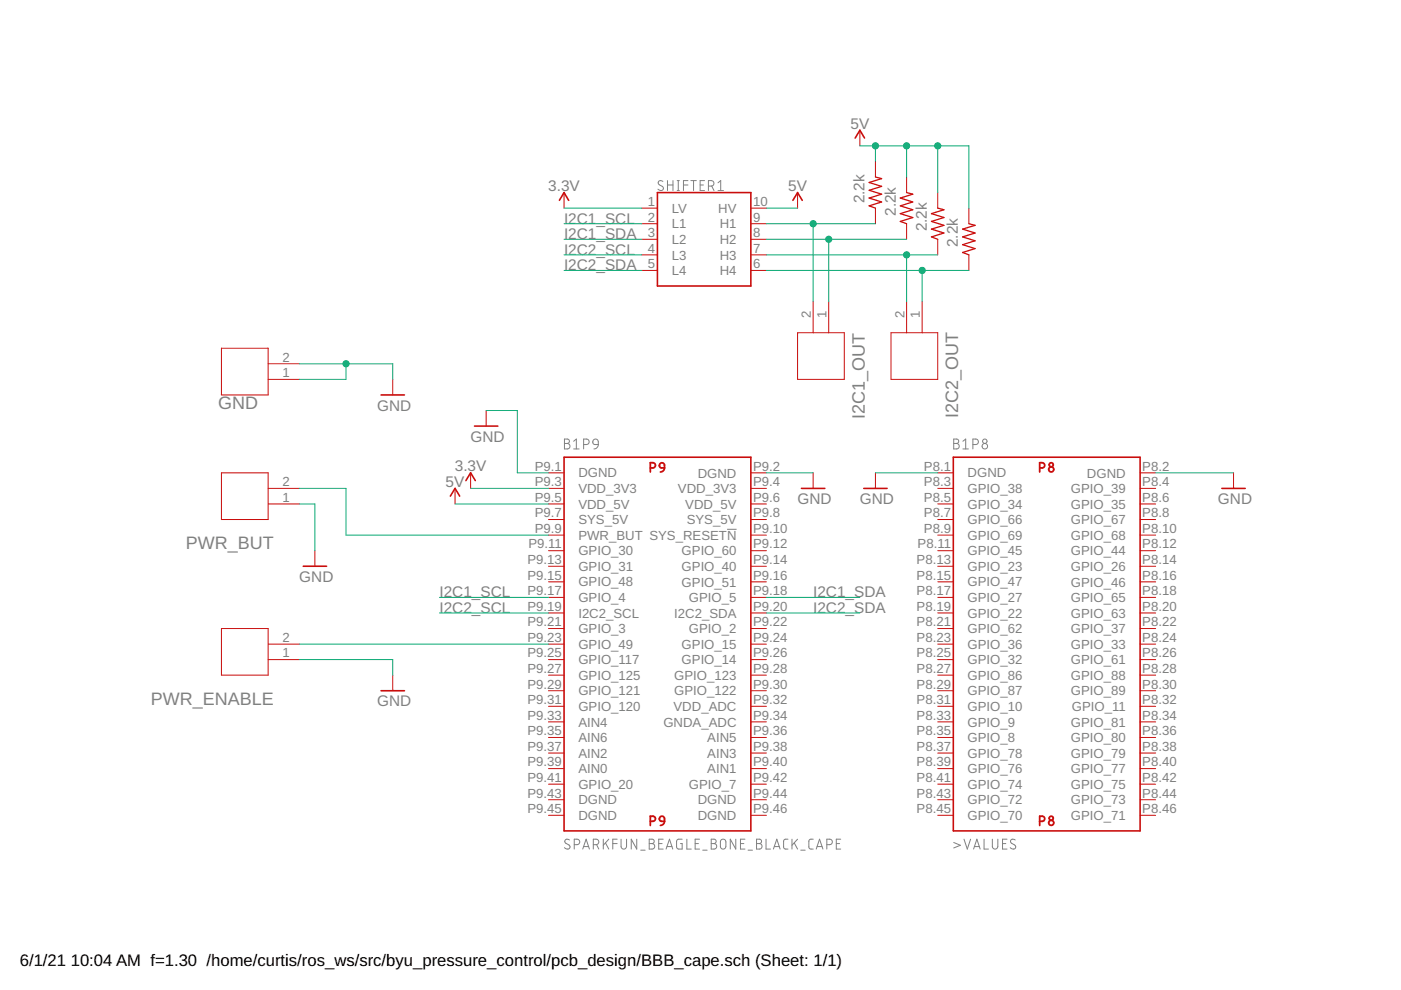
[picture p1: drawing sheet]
<svg xmlns="http://www.w3.org/2000/svg" width="297mm" height="210mm" viewBox="0 0 297 210" stroke-linecap="round" stroke-linejoin="round" font-family="sans-serif">
<g fill="none" stroke="#808080" stroke-width=".21">
<path d="M140.5 38.5a.53 .53 0 0 0-.8-.1 .53 .53 0 0 0 .1 .8l.6 .3a.53 .53 0 0 1 .1 .8 .53 .53 0 0 1-.8 0l-.2-.2M141.5 38.3v2.1M141.5 39.2h1.2M142.7 38.3v2.1M143.6 38.3h.4M143.8 38.3v2.1M144.9 39.2h1M145.9 38.3h-1v2.1M146.5 38.3h1.1M147 38.3v2.1M148.4 39.2h.7M149.4 38.3h-1v2.1h1"/>
<path d="M150.2 39.5h.6a.58 .58 0 0 0 .6-.6 .58 .58 0 0 0-.6-.6h-.6v2.1M150.9 39.5l.5 .9M152.2 38.8l.6-.5v2.1M143.6 40.4h.4M152.2 40.4h1.2M119.7 93.1h.6a.47 .47 0 0 1 .4 .5 .47 .47 0 0 1-.4 .4 .58 .58 0 0 1 .5 .6 .58 .58 0 0 1-.5 .6h-.6zM119.7 94h.6M121.6 95.2h1.2M121.6 93.6l.6-.5v2.1M123.7 94.3h.6a.58 .58 0 0 0 .6-.6 .58 .58 0 0 0-.6-.6h-.6v2.1M125.8 93.3l.4-.2 .5 .2 .2 1-1.1-.2-.1-.3zM126.9 94.3l-.3 .6-.7 .3"/>
<path d="M202.2 93.1h.6a.47 .47 0 0 1 .5 .5 .47 .47 0 0 1-.5 .4 .58 .58 0 0 1 .6 .6 .58 .58 0 0 1-.6 .6h-.6zM202.2 94h.6M204.2 95.2h1.1M204.2 93.6l.5-.5v2.1M206.3 94.3h.6a.58 .58 0 0 0 .5-.6 .58 .58 0 0 0-.5-.6h-.6v2.1M154.2 112.2h2M120.7 178.1a.52 .52 0 0 0-.8-.1 .52 .52 0 0 0 .1 .8l.6 .4a.49 .49 0 0 1 .2 .6 .49 .49 0 0 1-.7 .2l-.4-.3M121.8 179.1h.5a.58 .58 0 0 0 .6-.6 .58 .58 0 0 0-.6-.6h-.5v2.1M123.7 179.5h1.1M125.8 179.1h.6a.58 .58 0 0 0 .6-.6 .58 .58 0 0 0-.6-.6h-.6v2.1M126.5 179.1l.5 .9M127.9 177.9v2.1"/>
<path d="M128.4 178.7l.7 1.3M129.1 177.9l-1.2 1.3M129.9 178.9h1M130.9 177.9h-1v2.1M131.7 177.9v1.6a.58 .58 0 0 0 .6 .5 .58 .58 0 0 0 .5-.5v-1.6M135 177.9v2.1l-1.2-2.1v2.1M137.6 177.9h.6a.47 .47 0 0 1 .5 .5 .47 .47 0 0 1-.5 .5 .58 .58 0 0 1 .6 .5 .58 .58 0 0 1-.6 .6h-.6zM137.6 178.9h.6M139.7 178.9h.7M140.6 177.9h-.9v2.1h.9M141.4 179.5h1.1M144.6 177.9h-.9l-.2 .3-.1 1.4 .3 .4h.9v-1.1h-.3"/>
<path d="M145.6 177.9v2.1h1M147.4 178.9h.7M148.3 177.9h-.9v2.1h.9M150.8 177.9h.6a.47 .47 0 0 1 .4 .5 .47 .47 0 0 1-.4 .5 .58 .58 0 0 1 .6 .5 .58 .58 0 0 1-.6 .6h-.6zM150.8 178.9h.6M152.9 178.1l.3-.2 .6 .2 .1 1.4a.58 .58 0 0 1-.6 .5 .58 .58 0 0 1-.6-.5zM156 177.9v2.1l-1.2-2.1v2.1M157 178.9h.7M157.9 177.9h-.9v2.1h.9M160.4 177.9h.6a.47 .47 0 0 1 .5 .5 .47 .47 0 0 1-.5 .5 .58 .58 0 0 1 .6 .5 .58 .58 0 0 1-.6 .6h-.6zM160.4 178.9h.6M162.4 177.9v2.1h1"/>
<path d="M164.2 179.5h1M167.1 177.9h-.7l-.3 .5 .1 1.3 .2 .3h.7M167.9 177.9v2.1M168.4 178.7l.7 1.3M169.1 177.9l-1.2 1.3M172.4 177.9h-.6l-.3 .5v1.3l.3 .3h.6M173.2 179.5h1.1M175.3 179.1h.6a.58 .58 0 0 0 .6-.6 .58 .58 0 0 0-.6-.6h-.6v2.1M177.3 178.9h.7M178.2 177.9h-.9v2.1h.9M202.2 178.6l1.4 .6-1.4 .6M204.4 177.9l.7 2.1 .7-2.1"/>
<path d="M206.6 179.5h1M208.6 177.9v2.1h1M210.4 177.9v1.6a.58 .58 0 0 0 .6 .5 .58 .58 0 0 0 .6-.5v-1.6M212.6 178.9h.7M213.5 177.9h-.9v2.1h.9M215.2 178.1a.53 .53 0 0 0-.8-.1 .53 .53 0 0 0 .1 .8l.6 .4a.53 .53 0 0 1 .1 .8 .53 .53 0 0 1-.8-.1l-.2-.2M123.5 180l.8-2.1 .7 2.1M135.8 180.3h1M141.2 180l.7-2.1 .7 2.1M149 180.3h.9M158.6 180.3h.9M164 180l.7-2.1 .7 2.1"/>
<path d="M169.8 180.3h.9M173.1 180l.7-2.1 .7 2.1M206.4 180l.7-2.1 .7 2.1"/>
<circle cx="208.8" cy="94.6" r=".58"/>
<circle cx="208.8" cy="93.6" r=".48"/>
</g>
<g fill="none" stroke="#c90d0c" stroke-width=".21">
<path d="M182.3 27.6v3.3M185.6 34.2v3.3M192.2 37.5v3.3M119.6 40.8v3.3M136.1 47.4h3.3M136.1 50.7h3.3M136.1 44.1h3.3M136.1 54h3.3M136.1 57.3h3.3M159.2 47.4h3.3M159.2 50.7h3.3M159.2 44.1h3.3"/>
<path d="M159.2 54h3.3M159.2 57.3h3.3M169.1 40.8v3.3M185.6 44.1v3.3M192.2 47.4v3.3M198.8 40.8v3.3M198.8 50.7v3.3M205.4 44.1v3.3M205.4 54v3.3M46.9 73.8h10v9.9h-10zM56.9 77.1h6.6M169.1 70.5h9.9v9.9h-9.9z"/>
<path d="M172.4 63.9v6.6M175.7 63.9v6.6M188.9 70.5h9.9v9.9h-9.9zM192.2 63.9v6.6M195.5 63.9v6.6M56.9 80.4h6.6M83.3 80.4v3.3M103.1 87v3.3M46.9 100.2h10v10h-10zM56.9 103.5h6.6M56.9 106.8h6.6M66.8 116.8v3.3"/>
<path d="M96.5 103.5v3.3M99.8 100.2v3.3M116.3 100.2h3.3M116.3 103.5h3.3M116.3 106.8h3.3M116.3 110.2h3.3M116.3 113.5h3.3M116.3 116.8h3.3M159.2 100.2h3.3M159.2 103.5h3.3M159.2 106.8h3.3M159.2 110.2h3.3"/>
<path d="M159.2 113.5h3.3M159.2 116.8h3.3M172.4 100.2v3.3M185.6 100.2v3.3M198.8 100.2h3.3M198.8 103.5h3.3M198.8 106.8h3.3M198.8 110.2h3.3M198.8 113.5h3.3M198.8 116.8h3.3M241.7 100.2h3.3M241.7 103.5h3.3"/>
<path d="M241.7 106.8h3.3M241.7 110.2h3.3M241.7 113.5h3.3M241.7 116.8h3.3M261.5 100.2v3.3M46.9 133.3h10v9.9h-10zM56.9 136.6h6.6M56.9 139.8h6.6M116.3 120.1h3.3M116.3 123.4h3.3M116.3 126.7h3.3M116.3 130h3.3"/>
<path d="M116.3 133.3h3.3M116.3 136.6h3.3M116.3 139.8h3.3M159.2 120.1h3.3M159.2 123.4h3.3M159.2 126.7h3.3M159.2 130h3.3M159.2 133.3h3.3M159.2 136.6h3.3M159.2 139.8h3.3M198.8 120.1h3.3M198.8 123.4h3.3"/>
<path d="M198.8 126.7h3.3M198.8 130h3.3M198.8 133.3h3.3M198.8 136.6h3.3M198.8 139.8h3.3M241.7 120.1h3.3M241.7 123.4h3.3M241.7 126.7h3.3M241.7 130h3.3M241.7 133.3h3.3M241.7 136.6h3.3M241.7 139.8h3.3"/>
<path d="M83.3 143.2v3.3M116.3 143.2h3.3M116.3 146.5h3.3M116.3 149.8h3.3M116.3 153.1h3.3M116.3 156.4h3.3M116.3 159.7h3.3M159.2 143.2h3.3M159.2 146.5h3.3M159.2 149.8h3.3M159.2 153.1h3.3M159.2 156.4h3.3"/>
<path d="M159.2 159.7h3.3M198.8 143.2h3.3M198.8 146.5h3.3M198.8 149.8h3.3M198.8 153.1h3.3M198.8 156.4h3.3M198.8 159.7h3.3M241.7 143.2h3.3M241.7 146.5h3.3M241.7 149.8h3.3M241.7 153.1h3.3M241.7 156.4h3.3"/>
<path d="M241.7 159.7h3.3M116.3 163h3.3M116.3 166.3h3.3M116.3 169.6h3.3M116.3 172.9h3.3M159.2 163h3.3M159.2 166.3h3.3M159.2 169.6h3.3M159.2 172.9h3.3M198.8 163h3.3M198.8 166.3h3.3M198.8 169.6h3.3"/>
<path d="M198.8 172.9h3.3M241.7 163h3.3M241.7 166.3h3.3M241.7 169.6h3.3M241.7 172.9h3.3"/>
</g>
<g fill="none" stroke="#c90d0c" stroke-width=".34">
<path d="M181.3 29.3l1-1.7 1 1.7M118.6 42.5l1-1.7 1 1.7M139.4 40.8h19.8v19.8h-19.8zM168.1 42.5l1-1.7 1 1.7M80.8 83.7h4.9M100.6 90.3h5M119.6 96.9h39.6v79.3h-39.6zM202.1 96.9h39.6v79.3h-39.6zM95.5 105.2l1-1.7 1 1.7M98.8 101.9l1-1.7 1 1.7M169.9 103.5h5M183.1 103.5h5"/>
<path d="M259.1 103.5h4.9M64.3 120.1h4.9M80.8 146.5h4.9"/>
</g>
<g fill="none" stroke="#c90d0c" stroke-width=".38">
<path d="M137.9 99.2h.5a.55 .55 0 0 0 .6-.5 .55 .55 0 0 0-.6-.6h-.5v2M139.9 98.3l.4-.2 .3 .1 .3 .3v.7l-1-.1-.1-.3zM140.9 99.2l-.3 .6-.6 .3M220.4 99.2h.6a.55 .55 0 0 0 .5-.5 .55 .55 0 0 0-.5-.6h-.6v2M137.9 174.1h.5a.54 .54 0 0 0 .6-.5 .54 .54 0 0 0-.6-.5h-.5v1.9M139.9 173.2l.4-.1h.3l.3 .3v.7l-1-.1-.1-.3zM140.9 174.1l-.3 .7-.6 .2M220.4 174.1h.6a.54 .54 0 0 0 .5-.5 .54 .54 0 0 0-.5-.5h-.6v1.9"/>
<circle cx="222.9" cy="99.5" r=".54"/>
<circle cx="222.9" cy="98.5" r=".43"/>
<circle cx="222.9" cy="174.5" r=".54"/>
<circle cx="222.9" cy="173.5" r=".43"/>
</g>
<path d="M185.6 37.5l1.3 .4-2.6 .8 2.6 .8-2.6 .8 2.6 .9-2.6 .8 2.6 .8-2.6 .8 1.3 .5M192.2 40.8l1.3 .4-2.6 .8 2.6 .8-2.6 .8 2.6 .9-2.6 .8 2.6 .8-2.6 .8 1.3 .5M198.8 44.1l1.3 .4-2.6 .8 2.6 .8-2.6 .8 2.6 .9-2.6 .8 2.6 .8-2.6 .8 1.3 .5M205.4 47.4l1.3 .4-2.6 .8 2.6 .8-2.6 .8 2.6 .9-2.6 .8 2.6 .8-2.6 .8 1.3 .5" fill="none" stroke="#c90d0c" stroke-width=".28"/>
<g fill="none" stroke="#0dab76" stroke-width=".21">
<path d="M182.3 30.9h23.1v13.2M185.6 30.9v3.3M192.2 30.9v6.6M198.8 30.9v9.9M119.6 44.1h16.5M119.6 47.4h16.5M119.6 50.7h16.5M119.6 54h16.5M119.6 57.3h16.5M162.5 44.1h6.6M162.5 47.4h23.1M162.5 50.7h29.7"/>
<path d="M162.5 54h36.3M162.5 57.3h42.9M172.4 47.4v16.5M175.7 50.7v13.2M192.2 54v9.9M195.5 57.3v6.6M63.5 77.1h19.8v3.3M73.4 77.1v3.3h-9.9M103.1 87h6.6v13.2h6.6M63.5 106.8h3.3v10M63.5 103.5h9.9v10h42.9M96.5 106.8h19.8"/>
<path d="M99.8 103.5h16.5M162.5 100.2h9.9M185.6 100.2h13.2M245 100.2h16.5M63.5 139.8h19.8v3.4M63.5 136.6h52.8M93.2 126.7h23.1M93.2 130h23.1M162.5 126.7h19.8M162.5 130h19.8"/>
</g>
<g fill="#0dab76" stroke="#0dab76" stroke-width=".21">
<circle cx="185.6" cy="30.9" r=".66"/>
<circle cx="192.2" cy="30.9" r=".66"/>
<circle cx="198.8" cy="30.9" r=".66"/>
<circle cx="73.4" cy="77.1" r=".66"/>
<circle cx="172.4" cy="47.4" r=".66"/>
<circle cx="175.7" cy="50.7" r=".66"/>
<circle cx="192.2" cy="54" r=".66"/>
<circle cx="195.5" cy="57.3" r=".66"/>
</g>
<g font-size="3.8" fill="#808080">
<text x="46.3" y="86.7">GND</text>
<text x="183.3" y="88.9" transform="rotate(-90 183.3 88.9)">I2C1_OUT</text>
<text x="203.1" y="88.5" transform="rotate(-90 203.1 88.5)">I2C2_OUT</text>
<text x="39.4" y="116.5">PWR_BUT</text>
<text x="32" y="149.5">PWR_ENABLE</text>
</g>
<g font-size="3.5">
<text x="4.2" y="204.7">6/1/21</text>
<text x="15" y="204.7">10:04 AM f=1.30 /home/curtis/ros_ws/src/byu_pressure_control/pcb_design/BBB_cape.sch (Sheet: 1/1)</text>
</g>
<g font-size="3.3" fill="#808080">
<text x="180.3" y="27.3">5V</text>
<text x="116.2" y="40.5">3.3V</text>
<text x="167.1" y="40.5">5V</text>
<text x="119.6" y="47.4">I2C1_SCL</text>
<text x="183.3" y="43.1" transform="rotate(-90 183.3 43.1)">2.2k</text>
<text x="189.9" y="45.8" transform="rotate(-90 189.9 45.8)">2.2k</text>
<text x="119.6" y="50.7">I2C1_SDA</text>
<text x="196.5" y="49.1" transform="rotate(-90 196.5 49.1)">2.2k</text>
<text x="203.1" y="52.4" transform="rotate(-90 203.1 52.4)">2.2k</text>
<text x="119.6" y="54">I2C2_SCL</text>
<text x="119.6" y="57.3">I2C2_SDA</text>
<text x="80" y="87">GND</text>
<text x="99.8" y="93.6">GND</text>
<text x="96.4" y="99.9">3.3V</text>
<text x="94.5" y="103.2">5V</text>
<text x="169.1" y="106.8">GND</text>
<text x="182.3" y="106.8">GND</text>
<text x="258.2" y="106.8">GND</text>
<text x="63.5" y="123.4">GND</text>
<text x="93.2" y="126.7">I2C1_SCL</text>
<text x="93.2" y="130">I2C2_SCL</text>
<text x="172.4" y="126.7">I2C1_SDA</text>
<text x="172.4" y="130">I2C2_SDA</text>
<text x="80" y="149.8">GND</text>
</g>
<g font-size="2.8" fill="#808080">
<text x="137.4" y="47">2</text>
<text x="137.4" y="43.7">1</text>
<text x="142.4" y="45.1">LV</text>
<text x="152.3" y="45.1">HV</text>
<text x="159.7" y="47">9</text>
<text x="159.7" y="43.7">10</text>
<text x="137.4" y="50.3">3</text>
<text x="137.4" y="53.6">4</text>
<text x="142.4" y="48.4">L1</text>
<text x="142.4" y="51.7">L2</text>
<text x="152.6" y="48.4">H1</text>
<text x="152.6" y="51.7">H2</text>
<text x="159.7" y="50.3">8</text>
<text x="159.7" y="53.6">7</text>
<text x="137.4" y="56.9">5</text>
<text x="142.4" y="55">L3</text>
<text x="142.4" y="58.3">L4</text>
<text x="152.6" y="55">H3</text>
<text x="152.6" y="58.3">H4</text>
<text x="159.7" y="56.9">6</text>
<text x="171.9" y="67.5" transform="rotate(-90 171.9 67.5)">2</text>
<text x="175.2" y="67.5" transform="rotate(-90 175.2 67.5)">1</text>
<text x="191.7" y="67.5" transform="rotate(-90 191.7 67.5)">2</text>
<text x="195" y="67.5" transform="rotate(-90 195 67.5)">1</text>
<text x="59.9" y="76.7">2</text>
<text x="59.9" y="80">1</text>
<text x="113.4" y="99.8">P9.1</text>
<text x="122.6" y="101.2">DGND</text>
<text x="147.9" y="101.2">DGND</text>
<text x="159.7" y="99.8">P9.2</text>
<text x="195.9" y="99.8">P8.1</text>
<text x="205.2" y="101.2">DGND</text>
<text x="230.5" y="101.2">DGND</text>
<text x="242.2" y="99.8">P8.2</text>
<text x="59.9" y="106.4">1</text>
<text x="59.9" y="103.1">2</text>
<text x="113.4" y="103.1">P9.3</text>
<text x="113.4" y="106.4">P9.5</text>
<text x="122.6" y="104.5">VDD_3V3</text>
<text x="122.6" y="107.8">VDD_5V</text>
<text x="143.7" y="104.5">VDD_3V3</text>
<text x="145.3" y="107.8">VDD_5V</text>
<text x="159.7" y="103.1">P9.4</text>
<text x="159.7" y="106.4">P9.6</text>
<text x="195.9" y="103.1">P8.3</text>
<text x="195.9" y="106.4">P8.5</text>
<text x="205.2" y="104.5">GPIO_38</text>
<text x="205.2" y="107.8">GPIO_34</text>
<text x="227.1" y="104.5">GPIO_39</text>
<text x="227.1" y="107.8">GPIO_35</text>
<text x="242.2" y="103.1">P8.4</text>
<text x="242.2" y="106.4">P8.6</text>
<text x="113.4" y="109.7">P9.7</text>
<text x="113.4" y="113">P9.9</text>
<text x="122.6" y="111.1">SYS_5V</text>
<text x="145.6" y="111.1">SYS_5V</text>
<text x="159.7" y="109.7">P9.8</text>
<text x="159.7" y="113">P9.10</text>
<text x="195.9" y="109.7">P8.7</text>
<text x="195.9" y="113">P8.9</text>
<text x="205.2" y="111.1">GPIO_66</text>
<text x="227.1" y="111.1">GPIO_67</text>
<text x="242.2" y="109.7">P8.8</text>
<text x="242.2" y="113">P8.10</text>
<text x="111.8" y="119.6">P9.13</text>
<text x="112" y="116.3">P9.11</text>
<text x="122.6" y="114.4">PWR_BUT SYS_RESETN</text>
<text x="122.6" y="117.7">GPIO_30</text>
<text x="144.5" y="117.8">GPIO_60</text>
<text x="159.7" y="116.3">P9.12</text>
<text x="159.7" y="119.6">P9.14</text>
<text x="194.3" y="119.6">P8.13</text>
<text x="194.6" y="116.3">P8.11</text>
<text x="205.2" y="114.4">GPIO_69</text>
<text x="205.2" y="117.7">GPIO_45</text>
<text x="227.1" y="114.5">GPIO_68</text>
<text x="227.1" y="117.8">GPIO_44</text>
<text x="242.2" y="116.3">P8.12</text>
<text x="242.2" y="119.6">P8.14</text>
<text x="111.8" y="122.9">P9.15</text>
<text x="122.6" y="121">GPIO_31</text>
<text x="122.6" y="124.3">GPIO_48</text>
<text x="144.5" y="121.1">GPIO_40</text>
<text x="144.5" y="124.4">GPIO_51</text>
<text x="159.7" y="122.9">P9.16</text>
<text x="194.3" y="122.9">P8.15</text>
<text x="205.2" y="121">GPIO_23</text>
<text x="205.2" y="124.3">GPIO_47</text>
<text x="227.1" y="121.1">GPIO_26</text>
<text x="227.1" y="124.4">GPIO_46</text>
<text x="242.2" y="122.9">P8.16</text>
<text x="111.8" y="126.2">P9.17</text>
<text x="111.8" y="129.5">P9.19</text>
<text x="122.6" y="127.6">GPIO_4</text>
<text x="122.6" y="130.9">I2C2_SCL</text>
<text x="143" y="131">I2C2_SDA</text>
<text x="146.1" y="127.7">GPIO_5</text>
<text x="159.7" y="126.2">P9.18</text>
<text x="159.7" y="129.5">P9.20</text>
<text x="194.3" y="126.2">P8.17</text>
<text x="194.3" y="129.5">P8.19</text>
<text x="205.2" y="127.6">GPIO_27</text>
<text x="205.2" y="130.9">GPIO_22</text>
<text x="227.1" y="127.7">GPIO_65</text>
<text x="227.1" y="131">GPIO_63</text>
<text x="242.2" y="126.2">P8.18</text>
<text x="242.2" y="129.5">P8.20</text>
<text x="59.9" y="136.1">2</text>
<text x="111.8" y="132.8">P9.21</text>
<text x="111.8" y="136.1">P9.23</text>
<text x="122.6" y="134.2">GPIO_3</text>
<text x="122.6" y="137.5">GPIO_49</text>
<text x="144.5" y="137.6">GPIO_15</text>
<text x="146.1" y="134.3">GPIO_2</text>
<text x="159.7" y="132.8">P9.22</text>
<text x="159.7" y="136.1">P9.24</text>
<text x="194.3" y="132.8">P8.21</text>
<text x="194.3" y="136.1">P8.23</text>
<text x="205.2" y="134.2">GPIO_62</text>
<text x="205.2" y="137.5">GPIO_36</text>
<text x="227.1" y="134.3">GPIO_37</text>
<text x="227.1" y="137.6">GPIO_33</text>
<text x="242.2" y="132.8">P8.22</text>
<text x="242.2" y="136.1">P8.24</text>
<text x="59.9" y="139.4">1</text>
<text x="111.8" y="139.4">P9.25</text>
<text x="111.8" y="142.7">P9.27</text>
<text x="122.6" y="140.8">GPIO_117</text>
<text x="144.5" y="140.9">GPIO_14</text>
<text x="159.7" y="139.4">P9.26</text>
<text x="159.7" y="142.7">P9.28</text>
<text x="194.3" y="139.4">P8.25</text>
<text x="194.3" y="142.7">P8.27</text>
<text x="205.2" y="140.8">GPIO_32</text>
<text x="227.1" y="140.9">GPIO_61</text>
<text x="242.2" y="139.4">P8.26</text>
<text x="242.2" y="142.7">P8.28</text>
<text x="111.8" y="146">P9.29</text>
<text x="111.8" y="149.3">P9.31</text>
<text x="122.6" y="144.1">GPIO_125</text>
<text x="122.6" y="147.5">GPIO_121</text>
<text x="143" y="144.2">GPIO_123</text>
<text x="143" y="147.5">GPIO_122</text>
<text x="159.7" y="146">P9.30</text>
<text x="159.7" y="149.3">P9.32</text>
<text x="194.3" y="146">P8.29</text>
<text x="194.3" y="149.3">P8.31</text>
<text x="205.2" y="144.1">GPIO_86</text>
<text x="205.2" y="147.5">GPIO_87</text>
<text x="227.1" y="144.2">GPIO_88</text>
<text x="227.1" y="147.5">GPIO_89</text>
<text x="242.2" y="146">P8.30</text>
<text x="242.2" y="149.3">P8.32</text>
<text x="111.8" y="152.6">P9.33</text>
<text x="111.8" y="155.9">P9.35</text>
<text x="122.6" y="150.8">GPIO_120</text>
<text x="122.6" y="154.1">AIN4</text>
<text x="140.6" y="154.1">GNDA_ADC</text>
<text x="142.8" y="150.8">VDD_ADC</text>
<text x="159.7" y="152.6">P9.34</text>
<text x="159.7" y="155.9">P9.36</text>
<text x="194.3" y="152.6">P8.33</text>
<text x="194.3" y="155.9">P8.35</text>
<text x="205.2" y="150.8">GPIO_10</text>
<text x="205.2" y="154.1">GPIO_9</text>
<text x="227.1" y="154.1">GPIO_81</text>
<text x="227.3" y="150.8">GPIO_11</text>
<text x="242.2" y="152.6">P8.34</text>
<text x="242.2" y="155.9">P8.36</text>
<text x="111.8" y="159.2">P9.37</text>
<text x="122.6" y="157.4">AIN6</text>
<text x="122.6" y="160.7">AIN2</text>
<text x="150" y="157.4">AIN5</text>
<text x="150" y="160.7">AIN3</text>
<text x="159.7" y="159.2">P9.38</text>
<text x="194.3" y="159.2">P8.37</text>
<text x="205.2" y="157.4">GPIO_8</text>
<text x="205.2" y="160.7">GPIO_78</text>
<text x="227.1" y="157.4">GPIO_80</text>
<text x="227.1" y="160.7">GPIO_79</text>
<text x="242.2" y="159.2">P8.38</text>
<text x="111.8" y="162.5">P9.39</text>
<text x="111.8" y="165.8">P9.41</text>
<text x="122.6" y="164">AIN0</text>
<text x="122.6" y="167.3">GPIO_20</text>
<text x="146.1" y="167.3">GPIO_7</text>
<text x="150" y="164">AIN1</text>
<text x="159.7" y="162.5">P9.40</text>
<text x="159.7" y="165.8">P9.42</text>
<text x="194.3" y="162.5">P8.39</text>
<text x="194.3" y="165.8">P8.41</text>
<text x="205.2" y="164">GPIO_76</text>
<text x="205.2" y="167.3">GPIO_74</text>
<text x="227.1" y="164">GPIO_77</text>
<text x="227.1" y="167.3">GPIO_75</text>
<text x="242.2" y="162.5">P8.40</text>
<text x="242.2" y="165.8">P8.42</text>
<text x="111.8" y="169.1">P9.43</text>
<text x="111.8" y="172.4">P9.45</text>
<text x="122.6" y="170.6">DGND</text>
<text x="122.6" y="173.9">DGND</text>
<text x="147.9" y="170.6">DGND</text>
<text x="147.9" y="173.9">DGND</text>
<text x="159.7" y="169.1">P9.44</text>
<text x="159.7" y="172.4">P9.46</text>
<text x="194.3" y="169.1">P8.43</text>
<text x="194.3" y="172.4">P8.45</text>
<text x="205.2" y="170.6">GPIO_72</text>
<text x="205.2" y="173.9">GPIO_70</text>
<text x="227.1" y="170.6">GPIO_73</text>
<text x="227.1" y="173.9">GPIO_71</text>
<text x="242.2" y="169.1">P8.44</text>
<text x="242.2" y="172.4">P8.46</text>
</g>
</svg>
